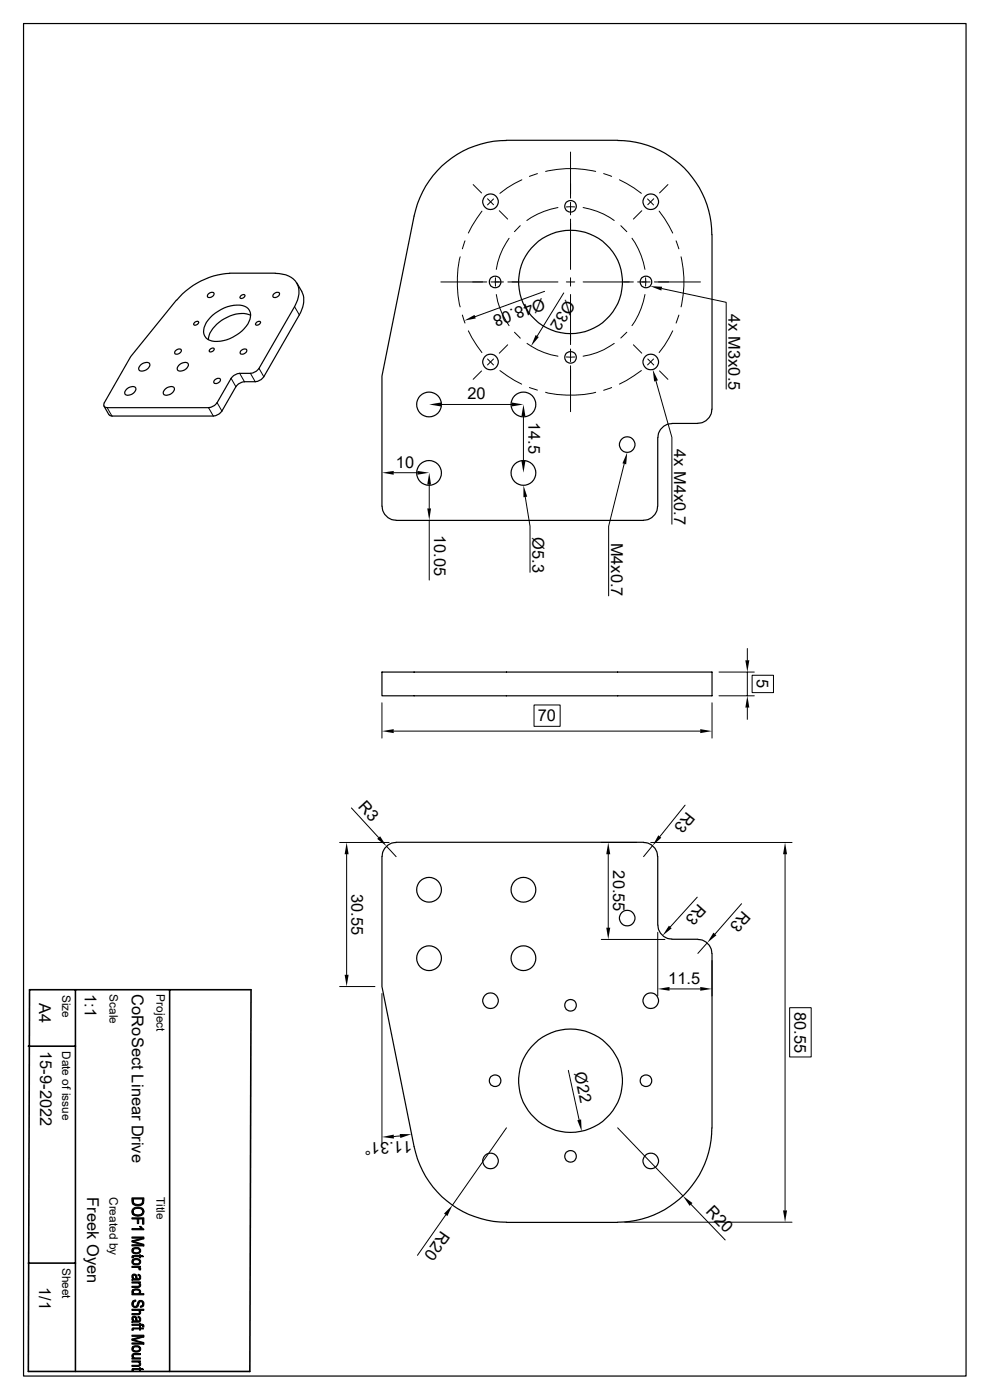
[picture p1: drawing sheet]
<svg xmlns="http://www.w3.org/2000/svg" width="210mm" height="297mm" viewBox="0 0 210 297" stroke-linecap="round" stroke-linejoin="round" font-family="sans-serif">
<g fill="none" stroke="#000" stroke-width=".25">
<path d="M5 5h199.9v286.9h-199.9zM107.4 29.8h23.6M107.4 29.8a20 20 0 0 0-19.6 16l-6.8 34v27.6M131 29.8a19.9 19.9 0 0 1 20 20M48.7 58h9.7M58.4 58a4.8 4.8 0 0 1 4.8 2.6 5.2 5.2 0 0 1-.7 4.5l-7.6 13a2.65 2.65 0 0 1-1.8 1.1h-2.3a2.65 2.65 0 0 0-1.8 1.1l-2.9 5.1a2.65 2.65 0 0 1-1.9 1.1h-21.5a.67 .67 0 0 1-.6-.4 .67 .67 0 0 1 0-.7l5.6-9.8 9.7-11.9a16.1 16.1 0 0 1 11.3-5.7M151 49.8v37M29.7 77.6a1.46 1.46 0 0 1 2.1-.4 1.49 1.49 0 0 1-2.3 1.2l-.1-.3zM37.2 74.4l.7-.4 .5 .1a.82 .82 0 0 1-.4 .9 .82 .82 0 0 1-.9 0zM37.9 77.6a1.46 1.46 0 0 1 2-.4 1.49 1.49 0 0 1-2.3 1.2v-.3zM41.3 68.4l.7-.2a.57 .57 0 0 1-.2 .7 .57 .57 0 0 1-.7-.2zM44.2 62.4l.6-.4 .5 .1a.82 .82 0 0 1-.3 .9 .82 .82 0 0 1-1-.1z"/>
<path d="M44.6 74.1l.7-.2a.57 .57 0 0 1-.2 .7 .57 .57 0 0 1-.7-.2zM45.1 66.9a7.4 7.4 0 0 1 6.8-1.9 2.17 2.17 0 0 1 .9 3.2 8 8 0 0 1-7.8 4.1 2.19 2.19 0 0 1-1.5-3.3l.7-1.1zM51.1 74.4l.7-.4 .4 .1a.82 .82 0 0 1-.3 .9 .82 .82 0 0 1-.9 0zM51.1 62.7l.8-.2a.57 .57 0 0 1-.3 .7 .57 .57 0 0 1-.7-.1zM53.2 66.9a6.5 6.5 0 0 0-6.2 1 5.9 5.9 0 0 0-2.8 4.2M54.4 68.4l.8-.2a.57 .57 0 0 1-.3 .7 .57 .57 0 0 1-.7-.2zM58 62.4l.7-.4 .5 .1a.82 .82 0 0 1-.3 .9 .82 .82 0 0 1-1-.1zM63 60.1a7.6 7.6 0 0 1 1.4 3l-.1 1.5-.5 1.7-7.8 13.6a2.65 2.65 0 0 1-1.9 1.1h-2.2a2.65 2.65 0 0 0-1.9 1l-2.9 5.2a2.65 2.65 0 0 1-1.8 1.1h-21.6M22.1 86.1l1 1.8M23.1 87.9l.3 .3 .4 .1M26.8 82.7a1.46 1.46 0 0 1 2-.4 1.49 1.49 0 0 1-2.3 1.3v-.4zM34.9 82.7a1.46 1.46 0 0 1 2.1-.4 1.49 1.49 0 0 1-2.3 1.3l-.1-.4z"/>
<path d="M45.5 80.6l.7-.3h.5a.82 .82 0 0 1-.4 .9 .82 .82 0 0 1-.9 0zM139.5 92.8v14.6M142.5 89.8h5.5M142.5 89.9a3 3 0 0 0-2.9 2.9M151 86.8a3 3 0 0 1-3 3M81.1 107.4a3 3 0 0 0 2.9 3M84 110.4h52.5M139.5 107.4a3 3 0 0 1-3 3M81 142.6h70v5h-70zM84 178.7h52.5M84 178.7a3 3 0 0 0-2.9 3M136.5 178.7a3 3 0 0 1 3 3"/>
<path d="M81 181.7v27.6l6.8 33.9a20 20 0 0 0 19.6 16.1M139.5 181.7v14.6M139.6 196.3a3 3 0 0 0 2.9 2.9M142.5 199.3h5.5M148 199.3a3 3 0 0 1 3 3M151 202.3v37M151 239.3a19.9 19.9 0 0 1-20 20M107.4 259.3h23.6"/>
<circle cx="104.1" cy="42.8" r="1.64"/>
<circle cx="105" cy="59.8" r="1.23"/>
<circle cx="121" cy="59.8" r="11"/>
<circle cx="121" cy="43.8" r="1.23"/>
<circle cx="137" cy="59.8" r="1.23"/>
<circle cx="138.1" cy="42.8" r="1.64"/>
<circle cx="104.1" cy="76.8" r="1.64"/>
<circle cx="121" cy="75.8" r="1.23"/>
<circle cx="138.1" cy="76.8" r="1.64"/>
<circle cx="91" cy="85.8" r="2.62"/>
<circle cx="111" cy="85.8" r="2.62"/>
<circle cx="133.1" cy="94.3" r="1.64"/>
<circle cx="91" cy="100.3" r="2.62"/>
<circle cx="111" cy="100.3" r="2.62"/>
<circle cx="91" cy="188.8" r="2.62"/>
<circle cx="111" cy="188.8" r="2.62"/>
<circle cx="133.1" cy="194.8" r="1.64"/>
<circle cx="91" cy="203.3" r="2.62"/>
<circle cx="104.1" cy="212.3" r="1.64"/>
<circle cx="111" cy="203.3" r="2.62"/>
<circle cx="121" cy="213.3" r="1.23"/>
<circle cx="138.1" cy="212.3" r="1.64"/>
<circle cx="105" cy="229.3" r="1.23"/>
<circle cx="121" cy="229.3" r="11"/>
<circle cx="137" cy="229.3" r="1.23"/>
<circle cx="104.1" cy="246.3" r="1.64"/>
<circle cx="121" cy="245.3" r="1.23"/>
<circle cx="138.1" cy="246.3" r="1.64"/>
</g>
<g fill="none" stroke="#000" stroke-width=".21">
<path d="M100.4 39.2l1.8 1.7M110.7 38.1l-3.1 1.8-1.6 1.1M114 36.8l-1.7 .6M115.7 36.4a23.4 23.4 0 0 1 10.7 0M121 32.3v9.7M128.1 36.8l1.7 .6M131.4 38.1l3.1 1.8 1.6 1.1M141.7 39.2l-1.8 1.7M93.5 59.8h9.8M97.6 54.5a23.4 23.4 0 0 0 0 10.6M98.6 51.1l-.5 1.7M102.2 44.8l-2.1 3.2-.7 1.4"/>
<path d="M103.4 42.2l1.3 1.2M104.1 59.8h2.7M104.7 42.2l-1.3 1.3M105.1 58.9v1.8M105.9 44.7l1.8 1.8M107.7 59.8h10.7M108 50.5a15.6 15.6 0 0 0-2.7 6.6M110.4 47.9l-1.3 1.2M118.4 44a16.6 16.6 0 0 0-6.6 2.8M120.1 43.9h1.8M120.1 59.8h1.8M121 42.9v2.7"/>
<path d="M121 46.5v10.6M121 58.9v1.8M123.7 44a16 16 0 0 1 6.6 2.8M123.7 59.8h10.7M131.7 47.9l1.3 1.2M134.1 50.5a16.2 16.2 0 0 1 2.7 6.6M135.3 59.8h2.6M136.1 44.7l-1.7 1.8M136.9 58.9v1.8M137.4 42.2l1.2 1.3M138.7 42.2l-1.3 1.2M138.8 59.8h9.8"/>
<path d="M139.8 44.8l1.2 1.6 1.7 3M143.4 51.1l.6 1.7M144.5 54.5a23.4 23.4 0 0 1 0 10.6M50.8 79.2l1.1 1.8M53.1 79.2l1 1.8M54.9 78.1l1.1 1.8M62.5 65.1l1 1.7M98.1 66.8l.5 1.7M99.4 70.2l.7 1.5 2.1 3.1M102.2 78.7l-1.8 1.8M103.4 76.2l1.3 1.2M104.7 76.2l-1.3 1.2"/>
<path d="M105.3 62.5a15.6 15.6 0 0 0 2.7 6.6M106 78.6l3.2 2.1 1.5 .8M107.7 73.2l-1.8 1.7M109.1 70.5l1.3 1.3M111.8 72.9a15 15 0 0 0 6.6 2.7M115.5 61.8l-14.7 5.4M119.6 62.1l-5.6 9.2M120.1 75.7h1.8M121 62.5v10.6M121 74v2.7M121 77.6v9.7M130.3 72.9a14.9 14.9 0 0 1-6.6 2.7"/>
<path d="M133 70.5l-1.3 1.2M134.4 73.2l1.7 1.7M136.1 78.6l-3.2 2.1-1.5 .8M136.8 62.5a16.6 16.6 0 0 1-2.7 6.6M137.4 76.2l1.3 1.2M138.6 76.2l-1.2 1.2M139.9 78.7l1.8 1.8M140.4 61.2l13.7 2.9v18.4M142.7 70.2l-1.7 3.1-1.2 1.5M144 66.8l-.6 1.7M22.7 86.5l1 1.8M44.2 86.5l1.1 1.8"/>
<path d="M46.1 85.4l1 1.8M49 80.3l1 1.7M93.6 85.8h14.9M111 88.3v9.5M112.3 82.2l1.7 .6M115.7 83.2a23.4 23.4 0 0 0 10.7 0M129.8 82.2l-1.7 .6M132.4 98.4l-3.3 13.2v14.8M139.1 80.8l3.4 12v18.4M83.5 100.3h5.1M91.1 102.8v5.1M91.1 110.4v12.7"/>
<path d="M111.4 105.4l1 6.2v9.8M158.5 137.6v2.5M81 149.1v7.5M83.5 155.1h65M113.3 149.6h5.5v4.5h-5.5zM151 149.1v7.5M152.5 147.6h7.5M152.5 142.6h7.5M158.5 142.6v5M158.5 150.1v2.5M159.6 143.3h4.5v3.6h-4.5zM72.1 178.7h10.4"/>
<path d="M74.5 171.4l5.8 6.3M82 179.5l2 2.2M127.6 178.7h7.4M138 178.7h30M138.4 179.4l-1.9 2.3M145.3 170.8l-5.3 6.7M73.5 181.2v25.6M127.6 199.3h13.5M129 181.2v15.6M139.5 197.8v13.5M147.9 190.3l-5.7 6.3M157.3 191.7l-5.6 6.5"/>
<path d="M166.5 181.2v75.6M72.1 209.3h7.4M81 210.8v31.9M142 209.8h6.5M150 200l-2 2.3M151 203.8v7.5M167.5 213.8h4.6v10.4h-4.6zM107.4 239.3l-11.4 16.4M120.6 227.1l2.3 10.5M131 239.3l13.9 14.4M84.8 241l-1.3 .1M94.6 257.7l-6 8.6"/>
<path d="M132.5 259.3h35.5M146.6 255.5l7.2 7.6"/>
</g>
<path d="M6.3 210h47l-.3 81h-47zM16 210v81M36 210v81M6 222h10M6 268h10" fill="none" stroke="#000" stroke-width=".34"/>
<g fill="#000" stroke="#000" stroke-width=".21">
<path d="M28.3 254.4v.7l.3 .3 .9 .1a.65 .65 0 0 0 .7-.7l-.1 .8-.4 .2h-.9l-.5-.3z" fill-rule="evenodd"/>
<path d="M28.2 256.5l.6-.4h.9l.6 .3v.6l-.1-.2a1.13 1.13 0 0 0-2 .2v.7l-.3-.7z" fill-rule="evenodd"/>
<path d="M28 254.1h2.5l-.1 1.2-.2 .2v-1.1h-1.9v1.1l-.3-.3z" fill-rule="evenodd"/>
<path d="M28 258.4h2.5v1.3h-.3v-1.1h-.8v1h-.3v-1h-1.1z" fill-rule="evenodd"/>
<path d="M28.2 257l.3 .6 1 .1 .6-.3 .2-1 .3 .6-.4 .8-.8 .2-1.1-.2z" fill-rule="evenodd"/>
<path d="M28.2 270.8v.5z" fill-rule="evenodd"/>
<path d="M28.2 279.8v.4z" fill-rule="evenodd"/>
<path d="M28 273.8l.2-.2v.8l-.2-.2z" fill-rule="evenodd"/>
<path d="M28 266.5l.3-.1v.5l-.3-.1z" fill-rule="evenodd"/>
<path d="M28.2 276l.6-.2v.3l-.4 .1-.2 .4z" fill-rule="evenodd"/>
<path d="M28.2 270.4l.4-.1 .3 .2v.7a.46 .46 0 0 0-.1-.5 .46 .46 0 0 0-.5-.1l-.1 .7-.2-.3v-.4z" fill-rule="evenodd"/>
<path d="M28.2 279.3l.4-.1 .3 .2v.8a.46 .46 0 0 0-.1-.5 .46 .46 0 0 0-.5-.1l-.1 .6-.2-.2v-.5z" fill-rule="evenodd"/>
<path d="M29.5 272.2l.1 .4z" fill-rule="evenodd"/>
<path d="M28.2 264.8l.4-.1h.8l.2 .1v.5a.79 .79 0 0 0-1.4 0z" fill-rule="evenodd"/>
<path d="M28.2 267.2l.5-.2h.6l.3 .2v.5a.78 .78 0 0 0-.7-.5 .78 .78 0 0 0-.7 .5z" fill-rule="evenodd"/>
<path d="M29.3 270.3l.3 .2v.5v-.2l-.3-.2z" fill-rule="evenodd"/>
<path d="M29.3 279.3l.3 .1v.5v-.2l-.3-.2z" fill-rule="evenodd"/>
<path d="M28 268.6h1.8v.3h-.3v.3l-.3-.3h-1.2z" fill-rule="evenodd"/>
<path d="M28 271.9h1.8v.3h-.3v.2l-.2-.2h-1.3z" fill-rule="evenodd"/>
<path d="M28.2 264.9v.4a.79 .79 0 0 0 1.4 0v-.5a.76 .76 0 0 1 0 1 .76 .76 0 0 1-1 .2 .65 .65 0 0 1-.6-.4 .65 .65 0 0 1 .2-.7z" fill-rule="evenodd"/>
<path d="M28.2 267.2v.5a.79 .79 0 0 0 1.4 0v-.5a.75 .75 0 0 1 .1 .9 .75 .75 0 0 1-1 .3h-.1a.67 .67 0 0 1-.6-.5 .67 .67 0 0 1 .2-.7z" fill-rule="evenodd"/>
<path d="M29.5 268.9l.3 .2v.4l-.3-.1z" fill-rule="evenodd"/>
<path d="M28.2 271l.3 .3h.4v-.8l.1 .1a.41 .41 0 0 0 0 .5 .41 .41 0 0 0 .5 .1l.1-.7a.6 .6 0 0 1 .2 .7 .6 .6 0 0 1-.6 .4l-1.2 .1v-.3l.2-.1z" fill-rule="evenodd"/>
<path d="M28 272.9h1.4l.2-.2v-.5a.52 .52 0 0 1 .2 .7 .52 .52 0 0 1-.7 .2h-1.1z" fill-rule="evenodd"/>
<path d="M28.2 273.6l.5-.2 .6 .1a.53 .53 0 0 1 .5 .3 .53 .53 0 0 1-.2 .6v-.3a.83 .83 0 0 0-1.4 0z" fill-rule="evenodd"/>
<path d="M28 278.7h1.4l.2-.2v-.5a.51 .51 0 0 1 .2 .7 .51 .51 0 0 1-.6 .2h-1.2z" fill-rule="evenodd"/>
<path d="M28.2 280l.3 .2h.4v-.8l.1 .2a.4 .4 0 0 0 .1 .5 .4 .4 0 0 0 .4 0l.1-.7 .2 .3a.58 .58 0 0 1-.6 .8l-1.2 .1v-.3l.2-.1z" fill-rule="evenodd"/>
<path d="M29.6 260.2h.3l.1 .4z" fill-rule="evenodd"/>
<path d="M30.3 276.6v.6l-.5 .2v-.3l.3-.2z" fill-rule="evenodd"/>
<path d="M28.3 266.4h1.3v-.2h.2v.2h.5l.1 .2h-.6v.3h-.2v-.3h-1.2l-.1 .1z" fill-rule="evenodd"/>
<path d="M28 264.1h2.1l.4 .2h-2.5z" fill-rule="evenodd"/>
<path d="M28 262.4h2.5v.4l-.4-.1h-2.1z" fill-rule="evenodd"/>
<path d="M28 260.6h2v-.3l.5 .4v.2h-2.5z" fill-rule="evenodd"/>
<path d="M28 263.3l2.5 .7v.3l-.4-.2-2.1-.6z" fill-rule="evenodd"/>
<path d="M28 263.3l2.1-.6 .4 .1-2.1 .6z" fill-rule="evenodd"/>
<path d="M28 274.4h.2v-.2a.88 .88 0 0 0 1.4-.1v.3h.9v.3h-2.5z" fill-rule="evenodd"/>
<path d="M28 277.7h2.5v.3h-.9v.4l-.3-.4h-1.3z" fill-rule="evenodd"/>
<path d="M28.2 276v.6a.47 .47 0 0 0 .6 .6 .47 .47 0 0 0 .4-.6 .71 .71 0 0 1 1-.6 .71 .71 0 0 1 .1 1.2v-.6a.42 .42 0 0 0-.5-.5 .42 .42 0 0 0-.3 .6l-.1 .1a.77 .77 0 0 1-1.2 .4 .77 .77 0 0 1 0-1.2z" fill-rule="evenodd"/>
<path d="M28.1 281.8l.2-.1v.5h-.3z" fill-rule="evenodd"/>
<path d="M28 290.4l.3-.1v.5l-.3 .1z" fill-rule="evenodd"/>
<path d="M28.2 287.7l.1 .4z" fill-rule="evenodd"/>
<path d="M29.5 288.9l.1 .4z" fill-rule="evenodd"/>
<path d="M28.2 285.7l.4-.2h.8l.2 .2v.5a.79 .79 0 0 0-1.4 0z" fill-rule="evenodd"/>
<path d="M28.1 287.3l.3-.2h1.4v.3h-1.4l-.2 .7-.2-.3z" fill-rule="evenodd"/>
<path d="M28 288.1h.3v-.2l.3 .2h1.2v.2h-1.8z" fill-rule="evenodd"/>
<path d="M28 288.7h1.8v.2h-.3v.3l-.2-.2h-1.3z" fill-rule="evenodd"/>
<path d="M28.2 285.7v.5a.79 .79 0 0 0 1.4 0v-.5a.71 .71 0 0 1 .1 .9 .71 .71 0 0 1-.9 .3l-.2-.1a.65 .65 0 0 1-.6-.4 .65 .65 0 0 1 .2-.7z" fill-rule="evenodd"/>
<path d="M28 289.6h1.5l.1-.6a.52 .52 0 0 1 .2 .6 .52 .52 0 0 1-.7 .3h-1.1z" fill-rule="evenodd"/>
<path d="M28 280.9h1.6v-.2h.2v.2l.5 .1v.4l-.2-.2h-.3v.3h-.2v-.3h-1.6z" fill-rule="evenodd"/>
<path d="M28.3 281.7h1.3v-.2h.2v.2h.5l.1 .2h-.6v.3h-.2v-.3h-1.2l-.1 .2z" fill-rule="evenodd"/>
<path d="M28.3 290.3h1.3v-.1h.2v.1h.5l.1 .3h-.6v.2h-.2v-.2h-1.2l-.1 .1z" fill-rule="evenodd"/>
<path d="M28 284.9h2.1l.4 .3h-2.5z" fill-rule="evenodd"/>
<path d="M28 283.3h2.5v.3l-.4-.1h-2.1z" fill-rule="evenodd"/>
<path d="M28 284.1l2.5 .7v.4l-.4-.3-2.1-.5z" fill-rule="evenodd"/>
<path d="M28 284.1l2.1-.6 .4 .1-2.1 .6z" fill-rule="evenodd"/>
<path d="M30.3 281l.2 .2v.4l-.3-.1z" fill-rule="evenodd"/>
</g>
<g fill="#000">
<path d="M98.5 68l2.2-1.2 .2 .8zM113.6 71.1l.7 .4-1.7 1.9zM137.9 60.7l2.6 .1-.2 .8zM81 100.3l2.5-.4v.8zM88.6 99.9l2.5 .4-2.5 .4zM91.1 85.8l2.5-.4v.8zM108.5 85.4l2.5 .4-2.5 .4zM111 85.8l.5 2.5h-.9zM110.6 97.8h.9l-.5 2.5zM133.1 96l-.3 2.5-.8-.2zM138.5 78.4l1.1 2.3-.8 .2zM91.1 100.3l.3 2.5h-.8z"/>
<path d="M90.6 107.9h.8l-.3 2.5zM111 103l.8 2.4-.8 .1zM81 155.1l2.5-.4v.8zM148.5 154.7l2.5 .4-2.5 .4zM158.5 147.6l.5 2.5h-.9zM158.1 140.1h.9l-.5 2.5zM80 178l.6-.6 1.4 2.1zM139.7 177.2l.6 .5-1.9 1.7zM73.5 178.7l.5 2.5h-.9zM128.6 196.8h.9l-.5 2.5zM129 178.7l.5 2.5h-.9zM141.9 196.4l.6 .5-2 1.6z"/>
<path d="M151.3 197.9l.7 .5-2 1.6zM166.5 178.7l.5 2.5h-.9zM73.1 206.8h.9l-.5 2.5zM139.5 209.8l2.5-.4v.8zM148.5 209.4l2.5 .4-2.5 .4zM122.5 237.7l.8-.2 .1 2.5zM81 241.2l2.5-.5 .1 .9zM84.8 240.6h2.5l-2.4 .8zM94.2 257.5l1.8-1.8-1.1 2.3zM144.9 253.7l2 1.5-.6 .6zM166.1 256.8h.9l-.5 2.5z"/>
</g>
<g font-size="3.5">
<text x="115.1" y="63.2" transform="rotate(160 115.1 63.2)">Ø48.08</text>
<text x="120.1" y="63.5" transform="rotate(122 120.1 63.5)">Ø32</text>
<text x="154.6" y="66.6" transform="rotate(90 154.6 66.6)">4x M3x0.5</text>
<text x="99.1" y="84.8">20</text>
<text x="112.1" y="89.5" transform="rotate(90 112.1 89.5)">14.5</text>
<text x="143" y="95.2" transform="rotate(90 143 95.2)">4x M4x0.7</text>
<text x="84" y="99.3">10</text>
<text x="92.1" y="113.5" transform="rotate(90 92.1 113.5)">10.05</text>
<text x="112.9" y="114" transform="rotate(90 112.9 114)">Ø5.3</text>
<text x="129.6" y="115.1" transform="rotate(90 129.6 115.1)">M4x0.7</text>
<text x="160.6" y="144.1" transform="rotate(90 160.6 144.1)">5</text>
<text x="114.1" y="153">70</text>
<text x="75.8" y="171.2" transform="rotate(47 75.8 171.2)">R3</text>
<text x="145.7" y="172" transform="rotate(129 145.7 172)">R3</text>
<text x="130.1" y="184.7" transform="rotate(90 130.1 184.7)">20.55</text>
<text x="74.6" y="189.7" transform="rotate(90 74.6 189.7)">30.55</text>
<text x="148.2" y="191.6" transform="rotate(132 148.2 191.6)">R3</text>
<text x="157.6" y="193" transform="rotate(131 157.6 193)">R3</text>
<text x="141.8" y="208.7">11.5</text>
<text x="8.3" y="212.9" transform="rotate(90 8.3 212.9)">A4</text>
<text x="18" y="210.9" transform="rotate(90 18 210.9)">1:1</text>
<text x="28" y="210.9" transform="rotate(90 28 210.9)">CoRoSect Linear Drive</text>
<text x="168.6" y="214.6" transform="rotate(90 168.6 214.6)">80.55</text>
<text x="8.5" y="223" transform="rotate(90 8.5 223)">15-9-2022</text>
<text x="121.8" y="227.7" transform="rotate(78 121.8 227.7)">Ø2</text>
<text x="87.4" y="242.1" transform="rotate(178 87.4 242.1)">11.31°</text>
<text x="18.5" y="254" transform="rotate(90 18.5 254)">Freek Oyen</text>
<text x="149.6" y="257.1" transform="rotate(46 149.6 257.1)">R20</text>
<text x="93.6" y="261" transform="rotate(125 93.6 261)">R20</text>
<text x="8.3" y="273" transform="rotate(90 8.3 273)">1/1</text>
</g>
<g font-size="2.5">
<text x="13.2" y="211" transform="rotate(90 13.2 211)">Size</text>
<text x="23.2" y="210.9" transform="rotate(90 23.2 210.9)">Scale</text>
<text x="33.2" y="210.9" transform="rotate(90 33.2 210.9)">Project</text>
<text x="13.2" y="223" transform="rotate(90 13.2 223)">Date of issue</text>
<text x="23.2" y="254" transform="rotate(90 23.2 254)">Created by</text>
<text x="33.2" y="254" transform="rotate(90 33.2 254)">Title</text>
<text x="13.2" y="269" transform="rotate(90 13.2 269)">Sheet</text>
</g>
</svg>
